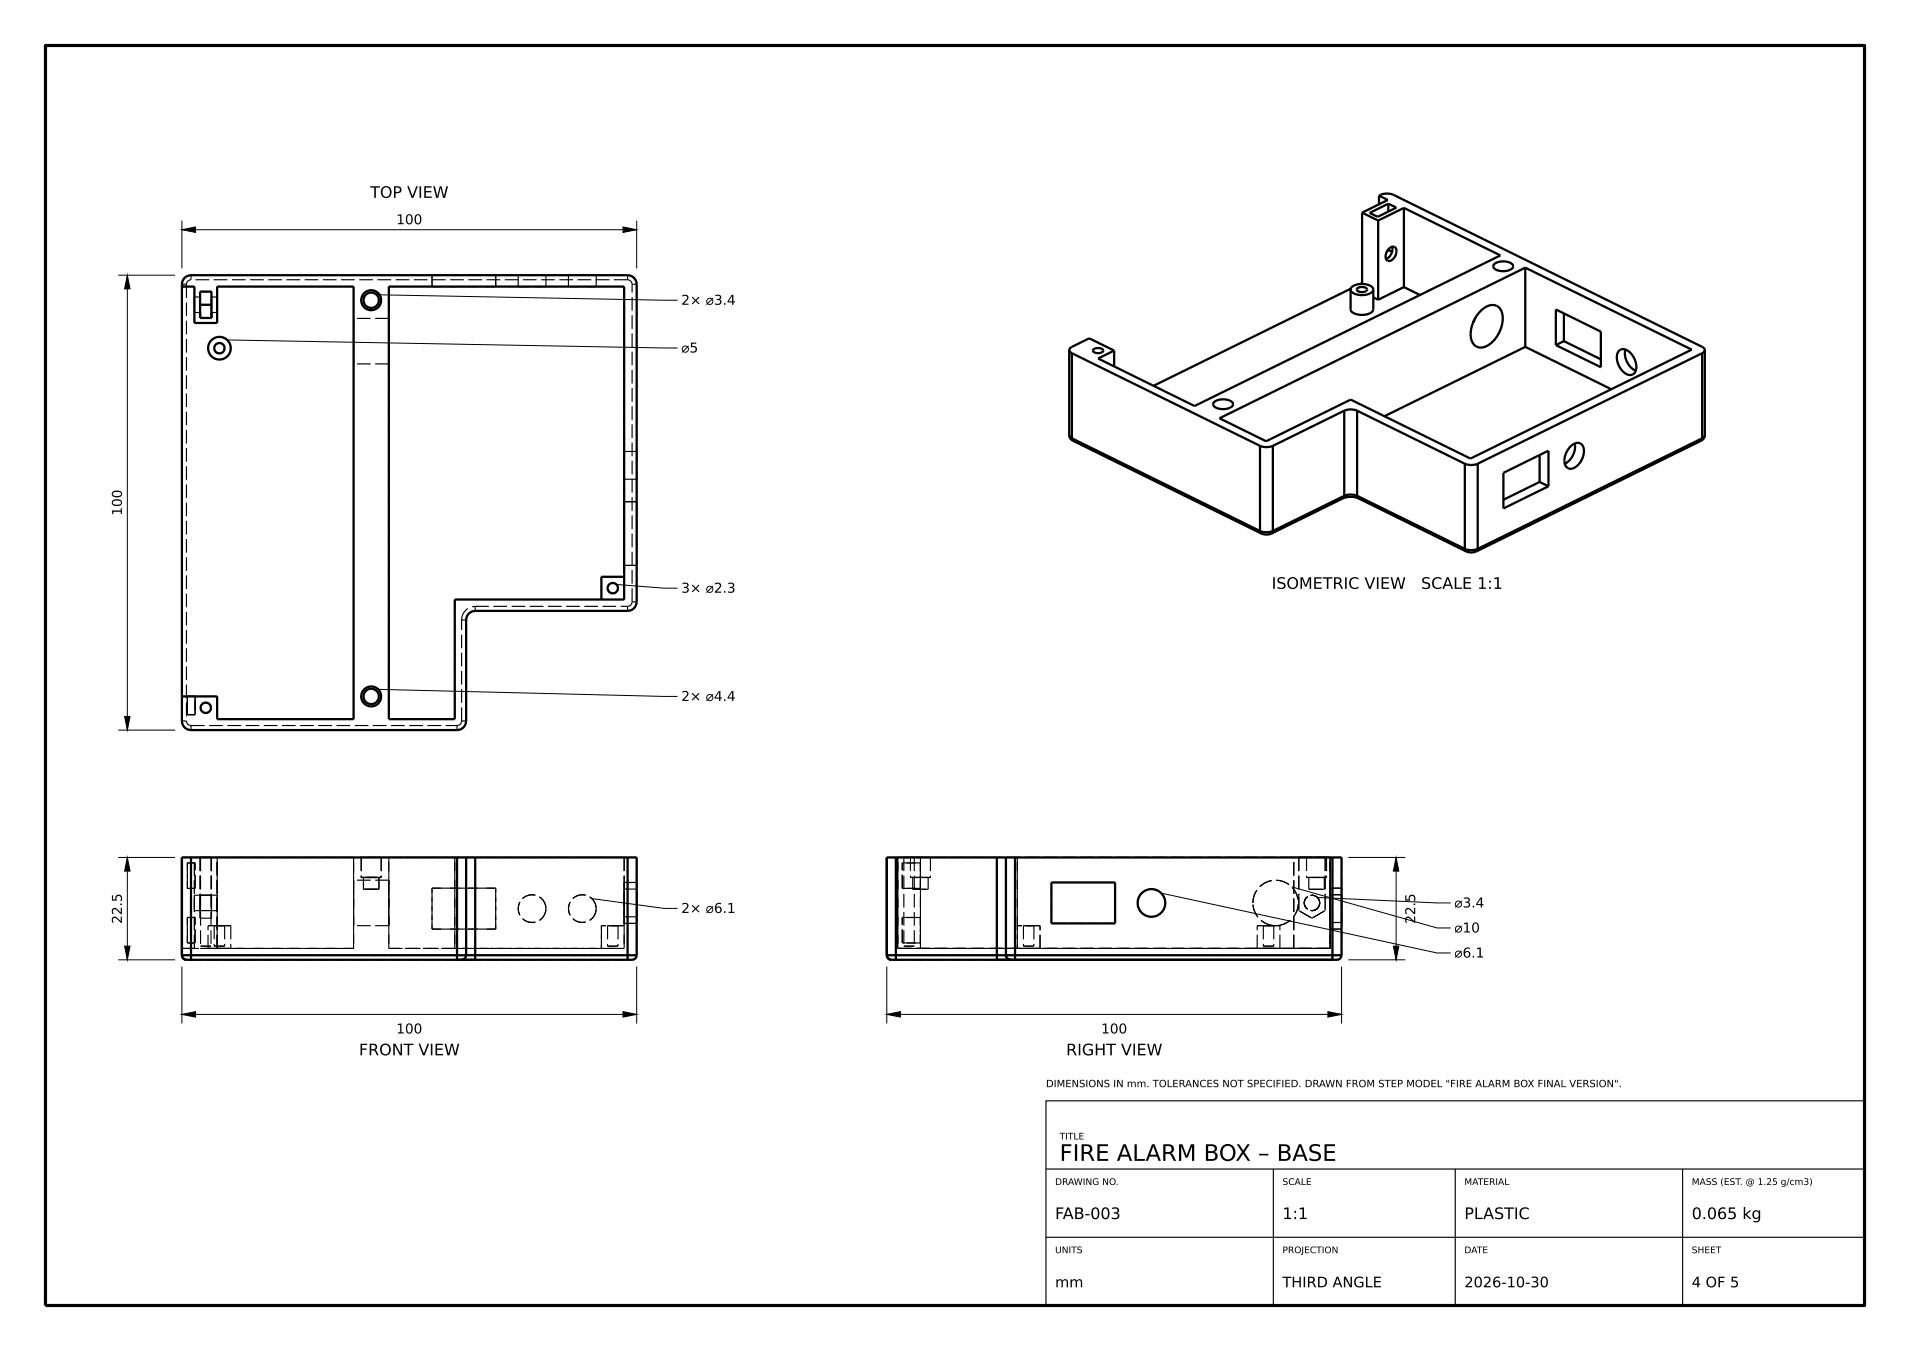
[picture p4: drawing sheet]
<svg xmlns="http://www.w3.org/2000/svg" width="420mm" height="297mm" viewBox="0 0 420 297" stroke-linecap="round" stroke-linejoin="round" font-family="sans-serif">
<path d="M40 50.5l3-.6v1.2zM137 49.9l3 .6-3 .6zM28 60.5l.6 3h-1.2zM27.4 157.5h1.2l-.6 3zM28 188.5l.6 3h-1.2zM307 188.5l.6 3h-1.2zM27.4 208h1.2l-.6 3zM306.4 208h1.2l-.6 3zM40 223l3-.6v1.2zM137 222.4l3 .6-3 .6zM195 223l3-.6v1.2zM292 222.4l3 .6-3 .6z" fill="#000" stroke="#000" stroke-width=".22"/>
<path d="M10 10h400v277h-400z" fill="none" stroke="#000" stroke-width=".7" stroke-linecap="butt"/>
<g fill="none" stroke="#000" stroke-width=".25" stroke-dasharray="3 1" stroke-linecap="butt">
<path d="M40 62.5a2 2 0 0 1 2-2M40 63h2.7M41 62.5h-1M41 62.5v96M42 60.5h96M42 61.5a1 1 0 0 0-1 1M42 60.5v1M42.7 65.3h1.3M42.7 65.3v3.4M42.7 68.7v-3.4M42.7 71v-8M42.7 68.7h1.3"/>
<path d="M44 65.3v3.4M44 68.7v-3.4M44 69.9h2.5M44 67v1.7M44 64.1v2.9M44 64.1h2.5M46.5 65.3h1.2M46.5 65.3v3.4M46.5 68.7v-3.4M46.5 64.1h-2.5M46.5 67v-2.9M46.5 68.7v-1.7"/>
<path d="M46.5 68.7h1.2M47.7 65.3v3.4M47.7 68.7v-3.4M47.7 63v8M47.7 71h-5M47.7 63h30.1M49.4 76.6a1.15 1.15 0 0 1-1.6 1 1.15 1.15 0 0 1-.4-1.9 1.15 1.15 0 0 1 1.9 .4l.1 .5M50.7 76.6a2.5 2.5 0 0 1-3.5 2.2 2.5 2.5 0 0 1-.5-4.2 2.5 2.5 0 0 1 4 1.3v.7M77.8 70v10M83.3 66a1.7 1.7 0 0 1-2.4 1.5 1.7 1.7 0 0 1-.4-2.8 1.7 1.7 0 0 1 2.7 .8l.1 .5M83.8 66a2.2 2.2 0 0 1-3.1 2 2.2 2.2 0 0 1-.5-3.7 2.2 2.2 0 0 1 3.6 1.1v.6M85.5 63h51.7"/>
<path d="M85.5 63v95.1M85.5 70v10M85.5 70h-7.7M95 60.5h14M95 63h14M95 60.5v2.5M109 60.5h-14M109 63h-14M109 60.5v2.5M113.9 60.5h6.2M113.9 63h6.2M113.9 60.5v2.5"/>
<path d="M120.1 60.5h-6.2M120.1 63h-6.2M120.1 60.5v2.5M125 60.5h6.1M125 63h6.1M125 60.5v2.5M131.1 60.5h-6.1M131.1 63h-6.1M131.1 60.5v2.5M137.2 63v63.8M138 60.5a2 2 0 0 1 2 2M138 61.5v-1"/>
<path d="M138 61.5h-96M139 62.5h1M139 62.5a1 1 0 0 0-1-1M140 62.5v69.8M77.8 80v-10M85.5 80v-10M85.5 80h-7.7M137.2 99.2v6.2M140 99.2v6.2M140 99.2h-2.8M137.2 105.4v-6.2M137.2 110.3v14"/>
<path d="M140 110.3v14M140 105.4v-6.2M140 105.4h-2.8M140 110.3h-2.8M100 131.8h32.3M101.5 136.3h1M101.5 136.3a3 3 0 0 1 3-3M102.5 136.3v22.2M104.5 134.3a2 2 0 0 0-2 2M104.5 133.3v1M104.5 133.3h33.5M132.3 131.8v-5"/>
<path d="M132.3 126.8h4.9M135.9 129.3a1.15 1.15 0 0 1-1.6 1.1 1.15 1.15 0 0 1-.4-1.9 1.15 1.15 0 0 1 1.9 .4l.1 .4M137.2 131.8h-4.9M137.2 126.8v5M137.2 124.3v-14M138 134.3h-33.5M138 133.3v1M138 133.3a1 1 0 0 0 1-1M139 132.3h1M139 132.3v-69.8M140 132.3a2 2 0 0 1-2 2M140 124.3v-14"/>
<path d="M140 124.3h-2.8M40 158.5v-96M40 153.1h7.7M41 158.5h-1M41 158.5a1 1 0 0 0 1 1M41.2 153.1v4M41.2 157.1v-4M41.2 153.1h1.7M41.2 157.1h1.7M42 159.5v1M42 159.5h58.5M42.9 157.1h-1.7"/>
<path d="M42.9 153.1v4M42.9 157.1v-4M42.9 153.1h-1.7M46.4 155.6a1.15 1.15 0 0 1-1.6 1.1 1.15 1.15 0 0 1-.4-1.9 1.15 1.15 0 0 1 1.9 .4l.1 .4M47.7 153.1v5M77.8 158.1h-30.1M77.8 158.1v-95.1M83.3 153.1a1.7 1.7 0 0 1-2.4 1.5 1.7 1.7 0 0 1-.4-2.8 1.7 1.7 0 0 1 2.7 .8l.1 .5M83.8 153.1a2.2 2.2 0 0 1-3.1 2 2.2 2.2 0 0 1-.5-3.7 2.2 2.2 0 0 1 3.6 1.1v.6M100 158.1h-14.5M100 158.1v-26.3M100.5 159.5v1"/>
<path d="M100.5 159.5a1 1 0 0 0 1-1M101.5 158.5h1M101.5 158.5v-22.2M102.5 158.5a2 2 0 0 1-2 2M42 160.5a2 2 0 0 1-2-2M100.5 160.5h-58.5M40 188.5h2M40 188.5h2.7M40 188.5v20M41.2 189.7v5.6M41.2 195.3v-5.6M41.2 195.3h1.7"/>
<path d="M41.2 189.7h1.7M42 188.5v21.5M42.7 188.5h5M42.7 198.5v-1.7M42.7 196.8v3.4M42.7 196.8h1.3M42.9 195.3h-1.7M42.9 195.3v-5.6M42.9 189.7h-1.7M44 188.5h2.5M44 198.5v1.7M44 196.8v1.7"/>
<path d="M44 196.8h2.5M44 188.5v8.3M44 196.8v3.4M44.1 188.5h2.3M44.1 188.5v19.5M46.4 188.5h-2.3M46.4 188.5v19.5M46.5 188.5h-2.5M46.5 198.5v-1.7M46.5 196.8v3.4M46.5 188.5v8.3M46.5 196.8h-2.5"/>
<path d="M46.5 196.8h1.2M47.7 188.5h30.1M47.7 188.5h-7.7M47.7 198.5v1.7M47.7 196.8v1.7M47.7 188.5v20M77.8 188.5h-30.1M77.8 188.5v20M77.8 198.5v-5M77.8 193.5v10M79.4 188.5h4.4M79.4 192.9h4.4"/>
<path d="M79.4 188.5v4.4M79.9 195.5h3.4M79.9 192.9h3.4M79.9 192.9v2.6M83.3 192.9v2.6M83.3 195.5h-3.4M83.3 192.9h-3.4M83.8 188.5h-4.4M83.8 188.5v4.4M83.8 192.9h-4.4M85.5 188.5h51.7M85.5 188.5v20"/>
<path d="M85.5 198.5v-5M85.5 193.5v10M85.5 193.5h-7.7M95 195.3v9M95 195.3h14M100 188.5h-14.5M100 188.5v20M102.5 188.5v21.5M109 195.3h-14M109 195.3v9M120.1 199.8a3.1 3.1 0 0 0-4.4-2.8 3.1 3.1 0 0 0-.6 5.1 3.1 3.1 0 0 0 4.9-1.7l.1-.6M120.1 199.8a3.1 3.1 0 0 1-4.4 2.7 3.1 3.1 0 0 1-.6-5.1 3.1 3.1 0 0 1 4.9 1.7l.1 .7"/>
<path d="M131.1 199.8a3 3 0 0 0-4.4-2.8 3 3 0 0 0-.6 5.1 3 3 0 0 0 4.9-1.7l.1-.6M131.1 199.8a3 3 0 0 1-4.4 2.7 3 3 0 0 1-.6-5.1 3 3 0 0 1 4.9 1.7l.1 .7M137.2 188.5h-37.2M137.2 188.5v20M137.2 198.5v3.1M137.2 195.4v3.1M137.2 194v9M138 188.5h2M138 188.5h-96M140 188.5v21.5M140 194v9M140 198.5v-3.1"/>
<path d="M140 195.4v6.2M140 194h-2.8M140 195.4h-2.8M195 188.5h2M197 188.5v21.5M197.4 188.5h5M197.4 188.5v20M198.4 195.3v-5.6M198.4 195.3h4M198.4 189.7h4M198.7 188.5h2.4M198.7 188.5v19.5"/>
<path d="M199.9 188.5h-1.2M200.2 188.5h4.4M200.2 192.9h4.4M200.2 188.5v4.4M200.7 192.9h1.7M200.7 195.5h3.4M200.7 192.9v2.6M201.1 188.5h-1.2M201.1 188.5v19.5M202.4 188.5h-5.4M202.4 188.5h-2.2M202.4 189.7v5.6"/>
<path d="M202.4 189.7h-4M202.4 195.3h-4M202.4 195.3v-5.6M202.4 188.5v20M202.4 192.9h-2.2M202.4 192.9h1.7M202.4 195.5h-1.7M204.1 192.9h-3.4M204.1 195.5h-1.7M204.1 192.9v2.6M204.6 188.5h-2.2M204.6 192.9h-2.2"/>
<path d="M204.6 188.5v4.4M223.7 188.5h-26.3M231.2 194v9M245.2 194h-14M250.1 198.5a3 3 0 0 0 4.4 2.7 3 3 0 0 0 .6-5.1 3 3 0 0 0-4.9 1.7l-.1 .7M275.5 198.5a5 5 0 0 1 7.2-4.5 5 5 0 0 1 .8 8.5 5 5 0 0 1-7.9-3.1l-.1-.9M284.5 188.5h8M285.6 196.8v3.4M285.6 188.5h5.8M285.6 188.5v8.3M287.3 188.5h4.4M287.3 192.9h4.4"/>
<path d="M287.3 188.5v4.4M287.8 195.5h3.4M287.8 192.9h1.7M287.8 192.9v2.6M289.5 188.5h-2.2M289.5 195.5h-1.7M289.5 192.9h1.7M289.5 192.9h-2.2M290.2 198.5a1.7 1.7 0 0 1-2.4 1.5 1.7 1.7 0 0 1-.4-2.8 1.7 1.7 0 0 1 2.7 .8l.1 .5M290.2 198.5a1.7 1.7 0 0 0-2.4-1.5 1.7 1.7 0 0 0-.4 2.8 1.7 1.7 0 0 0 2.7-.8l.1-.5M291.2 195.5h-1.7M291.2 192.9h-3.4"/>
<path d="M291.2 192.9v2.6M291.4 188.5h-5.8M291.4 188.5v8.3M291.4 196.8v3.4M291.7 188.5h-2.2M291.7 192.9h-2.2M291.7 188.5v4.4M292.5 188.5h-8M292.5 188.5h-95.1M292.5 188.5h-68.8M292.5 188.5v20M292.5 195.3v9"/>
<path d="M292.5 199.8v3M292.5 196.7v3.1M293 188.5h2M293 188.5h-.5M295 188.5v21.5M295 195.3v9M295 199.8v-3.1M295 196.7v6.1M295 195.3h-2.5M295 196.7h-2.5M40 208.5v-20M40 208.5h2.7"/>
<path d="M40 208.5h7.7M40 210h2M41 211a1 1 0 0 1-1-1M41.2 201.7v5.6M41.2 207.3v-5.6M41.2 207.3h1.7M41.2 201.7h1.7M42 211h-1M42 210v1M42 210h96M42.7 200.2v-1.7M42.7 208.5v-20"/>
<path d="M42.7 200.2h1.3M42.9 207.3h-1.7M42.9 207.3v-5.6M42.9 201.7h-1.7M44 200.2v-3.4M44 201.9v-1.7M44 200.2v1.7M44 200.2h2.5M44 201.9h2.5M44.1 208h2.3M45.8 208.5h4.9M45.8 203.5h4.9"/>
<path d="M45.8 208.5v-5M46.4 208h-2.3M46.5 200.2v-1.7M46.5 200.2v-3.4M46.5 201.9v-1.7M46.5 200.2v1.7M46.5 200.2h1.2M47.1 208h2.3M47.1 203.5h2.3M47.1 203.5v4.5M47.7 200.2v-3.4M47.7 208.5v-20"/>
<path d="M47.7 208.5h-5M47.7 208.5h30.1M49.4 203.5v4.5M49.4 208h-2.3M49.4 203.5h-2.3M50.7 208.5h-4.9M50.7 203.5h-4.9M50.7 203.5v5M77.8 208.5v-20M77.8 208.5h-30.1M77.8 203.5v-5M85.5 208.5h51.7"/>
<path d="M85.5 208.5v-20M85.5 203.5v-5M85.5 203.5h-7.7M95 204.3h14M95 204.3v-9M100 208.5h32.3M100 208.5v-20M100 208.5h-14.5M100.5 211h-58.5M101.5 211a1 1 0 0 0 1-1M109 204.3v-9M109 204.3h-14"/>
<path d="M132.3 203.5v5M132.3 208.5v-5M132.3 208.5h4.9M133.6 208h2.3M133.6 203.5h2.3M133.6 203.5v4.5M135.9 203.5v4.5M135.9 208h-2.3M135.9 203.5h-2.3M137.2 203.5h-4.9M137.2 208.5v-5M137.2 203.5v-15"/>
<path d="M137.2 201.6v-6.2M137.2 203v-9M138 211h-33.5M138 210h2M138 211v-1M138 210v-21.5M139 211h-1M139 211a1 1 0 0 0 1-1M140 203v-9M140 201.6v-3.1M140 203h-2.8M140 201.6h-2.8"/>
<path d="M195 210h2M196 211a1 1 0 0 1-1-1M197 211h-1M197 211v-1M197 210h96M197.4 208.5h95.1M197.4 208.5v-20M197.4 208.5h26.3M198.4 207.3v-5.6M198.4 207.3h4M198.4 201.7h4M198.7 208h2.4"/>
<path d="M199.9 208h-1.2M201.1 208h-1.2M202.4 201.7v5.6M202.4 201.7h-4M202.4 207.3h-4M202.4 207.3v-5.6M202.4 208.5h90.1M202.4 208.5h-5M202.4 208.5v-20M219.2 211h-22.2M221.2 210v-21.5M222.2 211a1 1 0 0 1-1-1"/>
<path d="M223.7 208.5h5M223.7 203.5v5M223.7 208.5v-20M223.7 203.5v-15M225.1 208h2.2M225.1 203.5h2.2M225.1 203.5v4.5M226.2 208h-1.1M226.2 203.5h-1.1M227.3 208h-1.1M227.3 203.5h-1.1M227.3 203.5v4.5"/>
<path d="M228.7 203.5h-5M228.7 208.5v-5M231.2 203h14M245.2 203v-9M276.5 208.5h5M276.5 203.5h2.5M276.5 208.5v-5M277.8 208h2.3M277.8 203.5h2.3M277.8 203.5v4.5M279 208h-1.2M279 203.5h-1.2"/>
<path d="M279 208.5h-2.5M279 203.5h2.5M280.1 208h-1.1M280.1 203.5h-1.1M280.1 203.5v4.5M281.5 208.5h-2.5M281.5 203.5h-5M281.5 208.5v-5M284.5 208.5h8M284.5 208.5v-20M285.6 200.2v-3.4M285.6 200.2l2.9 1.7"/>
<path d="M288.5 201.9l-2.9-1.7M288.5 201.9l2.9-1.7M291.4 200.2l-2.9 1.7M291.4 200.2v-3.4M292.5 208.5v-20M292.5 208.5h-8M292.5 208.5h-63.8M292.5 208.5h-95.1M292.5 204.3v-9M292.5 202.8v-6.1M293 210h2M293 211v-1"/>
<path d="M293 210v-21.5M294 211h-1M295 210a1 1 0 0 1-1 1M295 204.3v-9M295 202.8v-3M295 204.3h-2.5M295 202.8h-2.5"/>
</g>
<g fill="none" stroke="#000" stroke-width=".5">
<path d="M299.5 46.7l3.6 1.8M299.5 46.7v15.7M301.2 46.8l4.1-2 1.8 .9-4.2 2zM303.1 48.5v17.4M303.2 43l.4-.2a3.6 3.6 0 0 1 2.8 0l67.9 33.5 .4 .3 .2 .4M303.2 43l2 1-5.7 2.7M303.2 43v1.9M305.3 44.8v1.7M305.3 54.8v.1M305.3 54.9l-.4 .5M305.3 54.9l.8 .5M305.5 54.6a.93 .93 0 0 1 1.3-.2 .93 .93 0 0 1 .2 1.2l-.1 .5a1.45 1.45 0 0 1-1.9 1.1 2.08 2.08 0 0 1 .5-2.6z"/>
<path d="M306.1 54.2a2.31 2.31 0 0 1-1.3 2.7M308.7 45.7l-5.6 2.8M308.7 45.7l21.2 10.4-67.2 33.2-21.2-10.5 3.5-1.7M308.7 45.7v17.4M328.5 58.1a3.2 3.2 0 0 1 4.2 .2v.5a3 3 0 0 1-4.3-.1zM335.4 58.8v17.5M40 63h2.7v8h5v-8h30.1v95.1h-30.1v-5h-7.7M40.6 61.1l.4-.3 1-.3h96a2 2 0 0 1 2 2v69.8a2 2 0 0 1-2 2h-33.5a2 2 0 0 0-2 2v22.2a2 2 0 0 1-2 2h-58.5a2 2 0 0 1-2-2v-96l.3-1zM44 64.1h2.5v5.8h-2.5zM44 67h2.5M85.5 63h51.7v68.8h-37.2v26.3h-14.5zM235.1 77l.2 .3 .4 .3"/>
<path d="M235.1 77l.2-.4 .4-.3 3.8-1.9 5.5 2.7M235.1 77v18.7M235.7 77.6l41.4 20.4M235.7 77.6v18.8M240.4 76.9a1.5 1.5 0 0 1 2.2 .2 1.44 1.44 0 0 1-2.3 0zM245 77.1v3.5M297 63.7l.1 4.7a3.8 3.8 0 0 0 4.7 .1l.2-.5v-4.3M297 63.7l.1 .3a3.8 3.8 0 0 0 4.7 .1l.2-.4M297 63.7a2.24 2.24 0 0 1 2.5-1.3 2.24 2.24 0 0 1 2.5 1.3M297 63.5l-43.3 21.3M298.4 63.4a1.5 1.5 0 0 1 2.2 .3 1.44 1.44 0 0 1-2.3 0zM299.5 62.2l-.4 .2"/>
<path d="M302 65.4l1.1 .5M308.7 63.1l-5.6 2.8M308.7 63.1l3.5 1.8M324 70.7h.1M324.5 69.8l-.6 1.1M325.4 68.6a3.2 3.2 0 0 1 4-1.2 3.5 3.5 0 0 1 .9 3.9 6.4 6.4 0 0 1-4.4 5.1 2.42 2.42 0 0 1-2.5-2.9 7.6 7.6 0 0 1 2-4.9zM335.4 76.3l18.9 9.3M335.4 76.3l-31 15.2M342.1 68l9.9 4.9v7.8l-9.9-4.8zM343.9 68.9v6.1M343.9 75l8.1 4M343.9 75l-1.8 .9"/>
<path d="M356 77.1a1.8 1.8 0 0 1 2.6 .6 3.6 3.6 0 0 1 .8 4.4 1.82 1.82 0 0 1-2.8-.7 3.6 3.6 0 0 1-.6-4.3zM357.4 76.8a4.2 4.2 0 0 0 2.3 4.7M374.3 77.6l-49.4 24.3M374.3 77.6v18.8M374.9 77l-.2 .3-.4 .3M374.9 77v18.7M235.1 95.7l.2 .3 .4 .4M235.1 95.7a1.4 1.4 0 0 0 .9 1.2M235.7 96.4l.3 .5M235.7 96.4l41.4 20.3M236 96.9l41.3 20.4M266.9 88.5a3.2 3.2 0 0 1 4.2 .2v.4a3 3 0 0 1-4.3-.1z"/>
<path d="M268.2 92l67.2-33.2 36.6 18.1-48.7 23.9-26.3-13-18.6 9.2zM277.1 98a3.6 3.6 0 0 0 2.8 0M277.1 98v18.7M279.9 98v18.7M295.6 90.3a3.6 3.6 0 0 1 2.8 0M295.6 90.3l-15.7 7.7M295.6 90.3v18.7M298.4 90.3l23.7 11.6M298.4 90.3v18.7M345.2 98.3a1.64 1.64 0 0 1 1.6-.9 1.64 1.64 0 0 1 1.4 1 4.1 4.1 0 0 1-2.6 4.7 1.57 1.57 0 0 1-1.6-2.2 4.8 4.8 0 0 1 1.2-2.6zM346.3 97.5a4.3 4.3 0 0 1-2.2 4.5M364.3 80.7l-.3 .1"/>
<path d="M374 96.9l-49.3 24.3M374.3 96.4l-.3 .5M374.3 96.4l-49.4 24.3M374.9 95.7l-.2 .3-.4 .4M374.9 95.7l-.2 .7-.7 .5M277.1 116.7l.2 .6M277.1 116.7a3.6 3.6 0 0 0 2.8 0M277.3 117.3a2.79 2.79 0 0 0 2.3 0M279.9 116.7l-.3 .6M295.3 109.5a4.4 4.4 0 0 1 3.4 0M295.3 109.5l-15.7 7.8M295.6 109l-.3 .5"/>
<path d="M295.6 109a3.6 3.6 0 0 1 2.8 0M295.6 109l-15.7 7.7M298.4 109l.3 .5M298.4 109l23.7 11.7M298.7 109.5l23.7 11.7M322.1 101.9a3.6 3.6 0 0 0 2.8 0M322.1 101.9v18.8M324.9 101.9v18.8M330.6 103.9l9.9-4.8v7.8l-9.9 4.9zM338.6 106l-8 3.9M338.6 106l1.9 .9M338.6 100v6"/>
<path d="M137.2 126.8h-4.9v5M322.1 120.7l.3 .5M322.1 120.7a3.6 3.6 0 0 0 2.8 0M322.4 121.2a2.79 2.79 0 0 0 2.3 0M324.9 120.7l-.2 .5M42 188.5h-2v21.5M42 188.5h58.5M42 188.5v21.5M100.5 188.5h2M100.5 188.5v21.5M102.5 188.5h2M102.5 188.5v21.5"/>
<path d="M104.5 188.5h33.5M104.5 188.5v21.5M138 188.5h2v21.5M138 188.5v21.5M197 188.5h-2v21.5M197 188.5h22.2M197 188.5v21.5M219.2 188.5h2M219.2 188.5v21.5M221.2 188.5h2M221.2 188.5v21.5M223.2 188.5h69.8"/>
<path d="M223.2 188.5v21.5M231.2 194h14v9h-14zM293 188.5h2v21.5M293 188.5v21.5M40 210a1.22 1.22 0 0 0 1.4 1h.6M40 210h2M42 210v1M42 211h96M42 210h58.5M100.5 210v1h1M100.5 210h2M102.5 210a1 1 0 0 1-1 1"/>
<path d="M102.5 210h2M104.5 210v1h-3M104.5 210h33.5M138 210v1M138 210h2M140 210a1.22 1.22 0 0 1-1.4 1h-.6M195 210a1.22 1.22 0 0 0 1.4 1h.6M195 210h2M197 210v1M197 211h96M197 210h22.2M219.2 210v1h3"/>
<path d="M219.2 210h2M221.2 210a1 1 0 0 0 1 1M221.2 210h2M223.2 210v1h-1M223.2 210h69.8M293 210v1M293 210h2M295 210a1.22 1.22 0 0 1-1.4 1h-.6"/>
<circle cx="48.2" cy="76.5" r="2.5"/>
<circle cx="48.3" cy="76.5" r="1.15"/>
<circle cx="81.6" cy="66" r="2.2"/>
<circle cx="81.6" cy="66" r="1.7"/>
<circle cx="134.7" cy="129.3" r="1.15"/>
<circle cx="45.2" cy="155.6" r="1.15"/>
<circle cx="81.6" cy="153.1" r="2.2"/>
<circle cx="81.6" cy="153.1" r="1.7"/>
<circle cx="253.2" cy="198.5" r="3"/>
</g>
<g fill="none" stroke="#000" stroke-width=".22">
<path d="M40 48.5v10.5M40 50.5h100M140 48.5v10.5M26 60.5h12.5M28 60.5v100M50.1 74.7l98.9 1.8M82.8 64.8l66.2 1.2M135.5 128.5l10.5 .8h3M83.2 151.5l65.8 1.6M26 160.5h12.5M26 188.5h12.5M28 188.5v22.5"/>
<path d="M130.2 197.5l15.8 2.2h3M255.4 196.3l60.6 13.2h3M284 195l32 9h3M289.7 197.3l26.3 1.2h3M296.5 188.5h12.5M307 188.5v22.5M26 211h12.5M40 212.5v12.5M140 212.5v12.5M195 212.5v12.5M295 212.5v12.5M296.5 211h12.5"/>
<path d="M40 223h100M195 223h100"/>
</g>
<path d="M230 242h180v45h-180zM230 257h180M280 257v30M320 257v30M370 257v30M230 272h180" fill="none" stroke="#000" stroke-width=".25"/>
<text font-size="5" x="233" y="255.2">FIRE ALARM BOX – BASE</text>
<g font-size="3.5">
<text x="81.4" y="43.5">TOP VIEW</text>
<text x="279.6" y="129.5">ISOMETRIC VIEW</text>
<text x="312.5" y="129.5">SCALE 1:1</text>
<text x="78.9" y="232">FRONT VIEW</text>
<text x="234.4" y="232">RIGHT VIEW</text>
<text x="232" y="268">FAB-003</text>
<text x="282" y="268">1:1</text>
<text x="322" y="268">PLASTIC</text>
<text x="372" y="268">0.065 kg</text>
</g>
<g font-size="3.2">
<text x="232" y="283">mm</text>
<text x="282" y="283">THIRD ANGLE</text>
<text x="322" y="283">2026-10-30</text>
<text x="372" y="283">4 OF 5</text>
</g>
<g font-size="3">
<text x="87.1" y="49.3">100</text>
<text x="149.8" y="67">2× ⌀3.4</text>
<text x="149.8" y="77.5">⌀5</text>
<text x="26.8" y="113.4" transform="rotate(-90 26.8 113.4)">100</text>
<text x="149.8" y="130.3">3× ⌀2.3</text>
<text x="149.8" y="154.1">2× ⌀4.4</text>
<text x="26.8" y="203.1" transform="rotate(-90 26.8 203.1)">22.5</text>
<text x="149.8" y="200.7">2× ⌀6.1</text>
<text x="311.2" y="203.1" transform="rotate(-90 311.2 203.1)">22.5</text>
<text x="319.8" y="199.5">⌀3.4</text>
<text x="319.8" y="205">⌀10</text>
<text x="319.8" y="210.5">⌀6.1</text>
<text x="87.1" y="227.2">100</text>
<text x="242.1" y="227.2">100</text>
</g>
<text font-size="2.2" x="230" y="239">DIMENSIONS IN mm. TOLERANCES NOT SPECIFIED. DRAWN FROM STEP MODEL &quot;FIRE ALARM BOX FINAL VERSION&quot;.</text>
<g font-size="2">
<text x="233" y="250.5">TITLE</text>
<text x="232" y="260.5">DRAWING NO.</text>
<text x="282" y="260.5">SCALE</text>
<text x="322" y="260.5">MATERIAL</text>
<text x="372" y="260.5">MASS (EST. @ 1.25 g/cm3)</text>
<text x="232" y="275.5">UNITS</text>
<text x="282" y="275.5">PROJECTION</text>
<text x="322" y="275.5">DATE</text>
<text x="372" y="275.5">SHEET</text>
</g>
</svg>
